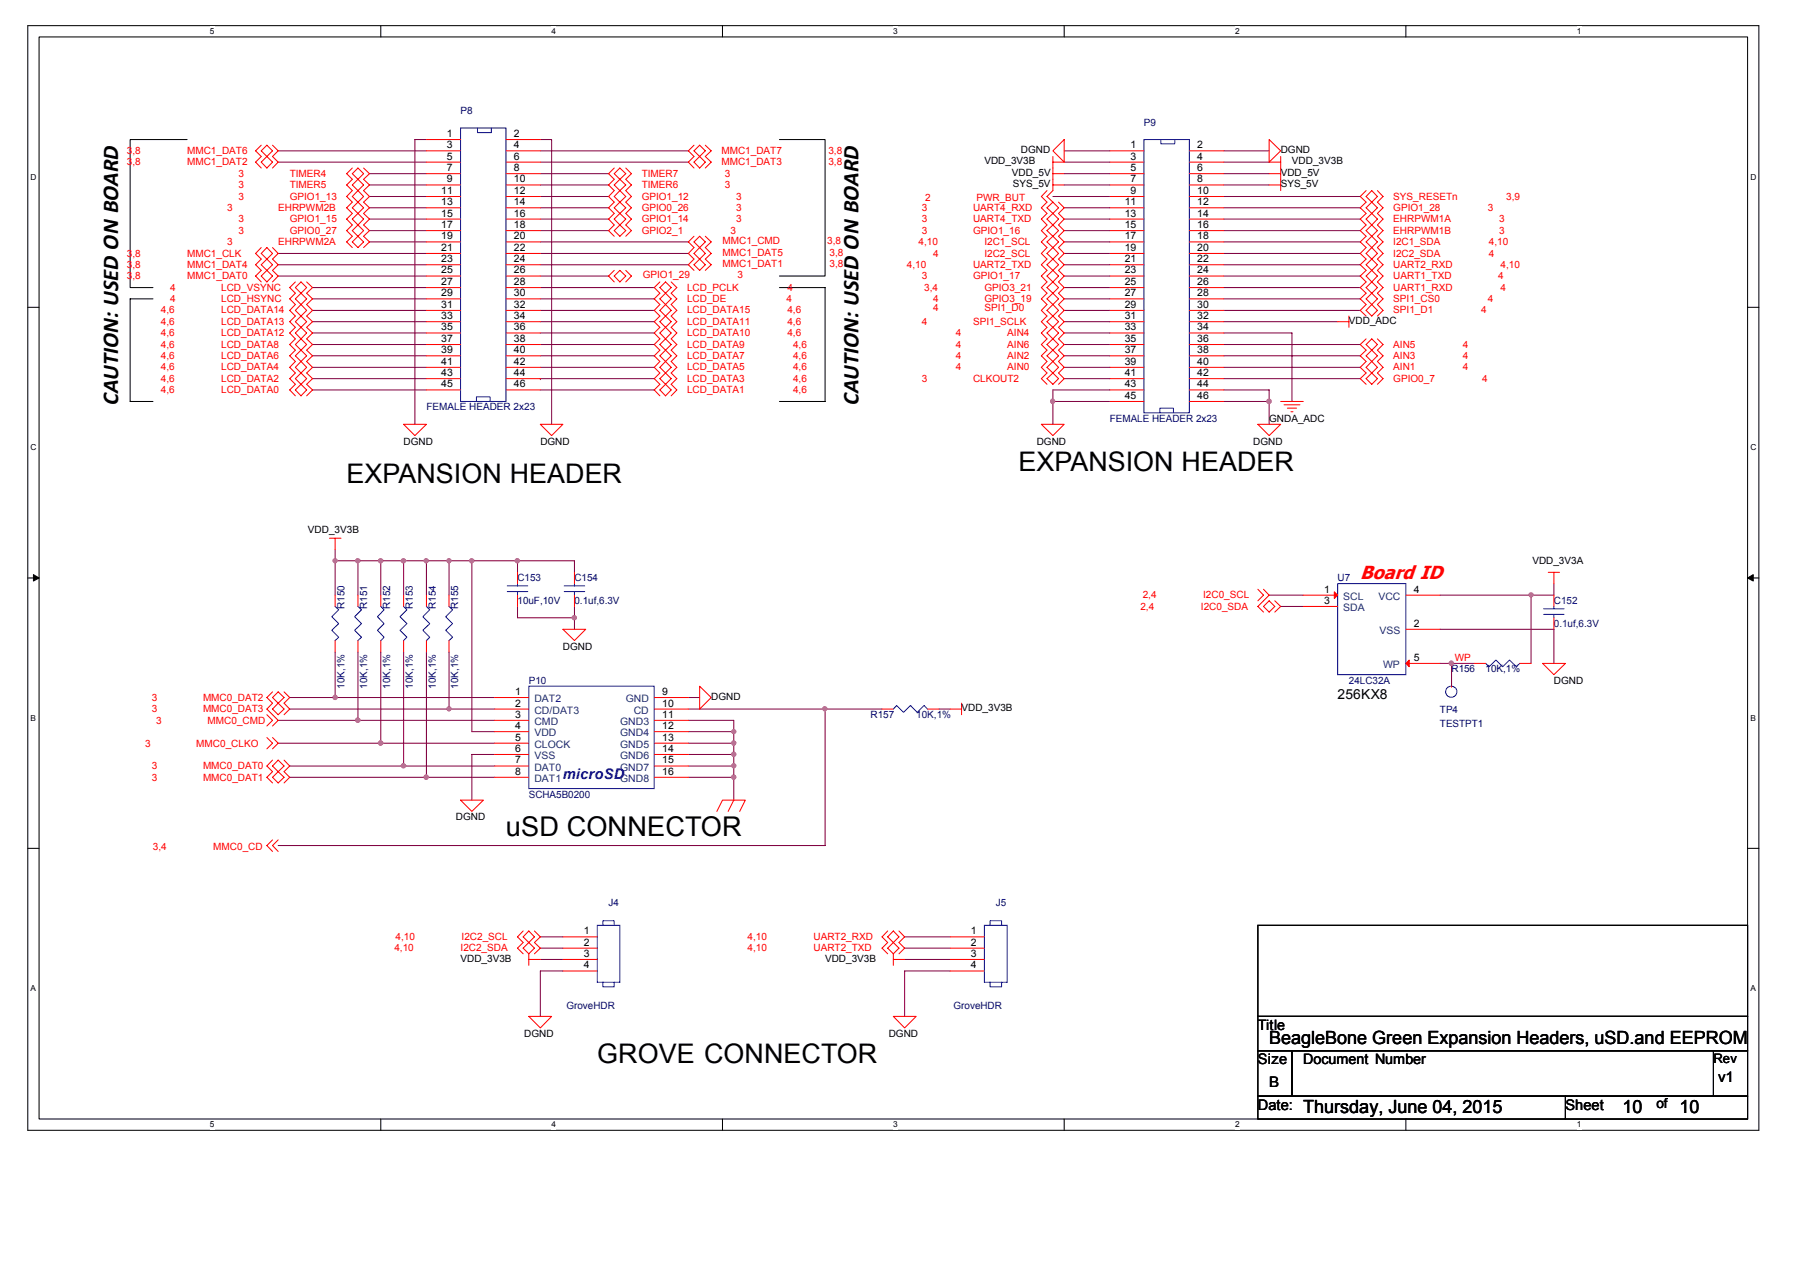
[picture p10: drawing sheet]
<svg xmlns="http://www.w3.org/2000/svg" width="297mm" height="210mm" viewBox="0 0 297 210" stroke-linecap="round" stroke-linejoin="round" font-family="sans-serif">
<path d="M4.6 4.2h285.7v182.3h-285.7zM6.4 6.1h282v178.6h-282z" fill="none" stroke="#000" stroke-width=".17"/>
<g fill="#fff">
<path d="M34.6 4.4h.8v1.5h-.8z"/>
<path d="M34.6 184.8h.8v1.6h-.8z"/>
</g>
<path d="M62.8 4.2v1.9M62.8 184.7v1.8" fill="none" stroke="#000" stroke-width=".17"/>
<g fill="#fff">
<path d="M91 4.4h.8v1.5h-.8z"/>
<path d="M91 184.8h.8v1.6h-.8z"/>
</g>
<path d="M119.2 4.2v1.9M119.2 184.7v1.8" fill="none" stroke="#000" stroke-width=".17"/>
<g fill="#fff">
<path d="M147.4 4.4h.8v1.5h-.8z"/>
<path d="M147.4 184.8h.8v1.6h-.8z"/>
</g>
<path d="M175.6 4.2v1.9M175.6 184.7v1.8" fill="none" stroke="#000" stroke-width=".17"/>
<g fill="#fff">
<path d="M203.8 4.4h.8v1.5h-.8z"/>
<path d="M203.8 184.8h.8v1.6h-.8z"/>
</g>
<path d="M232 4.2v1.9M232 184.7v1.8" fill="none" stroke="#000" stroke-width=".17"/>
<g fill="#fff">
<path d="M260.2 4.4h.8v1.5h-.8z"/>
<path d="M260.2 184.8h.8v1.6h-.8z"/>
<path d="M5.1 28.4h.9v1.5h-.9z"/>
<path d="M288.9 28.4h.9v1.5h-.9z"/>
<path d="M5.1 73h.9v1.5h-.9z"/>
<path d="M288.9 73h.9v1.5h-.9z"/>
</g>
<path d="M4.6 50.7h1.8M288.4 50.7h1.9" fill="none" stroke="#000" stroke-width=".17"/>
<g fill="#fff">
<path d="M5.1 117.7h.8v1.5h-.8z"/>
<path d="M288.9 117.7h.8v1.5h-.8z"/>
</g>
<path d="M4.6 95.4h1.8M288.4 95.4h1.9" fill="none" stroke="#000" stroke-width=".17"/>
<path d="M5.5 94.8l.9 .6-.9 .5zM288.4 95.4l.9-.6v1.1z" fill="#000" stroke="#000" stroke-width=".17"/>
<g fill="#fff">
<path d="M5.1 162.3h.8v1.5h-.8z"/>
<path d="M288.9 162.3h.8v1.5h-.8z"/>
</g>
<g fill="none" stroke="#000" stroke-width=".17">
<path d="M30.9 23h-9.4v24.5h3.7M128.6 23h7.6v22.6h-7.6M25.2 49.3h-3.7v17h3.7M128.6 47.5h7.6v18.8h-7.6M4.6 140h1.8M288.4 140h1.9M207.6 152.7h80.8v15h-80.8zM207.6 167.7h80.8v5.7h-80.8zM207.6 173.4h5.6v7.5h-5.6zM213.2 173.4h69.6v7.5h-69.6zM282.8 173.4h5.6v7.5h-5.6zM207.6 180.9h50.7v3.8h-50.7z"/>
<path d="M258.3 180.9h30.1v3.8h-30.1z"/>
</g>
<g fill="none" stroke="#800040" stroke-width=".17">
<path d="M45.9 24.9h24.5M45.9 26.8h24.5M61 28.7h9.4M61 30.5h9.4M61 32.4h9.4M61 34.3h9.4M61 38.1h9.4M61 39.9h9.4M61 36.2h9.4M70.4 23h-1.9v47M89.2 23h1.8v47M89.2 24.9h24.4"/>
<path d="M89.2 26.8h24.4M89.2 28.7h11.2M89.2 30.5h11.2M89.2 32.4h11.2M89.2 34.3h11.2M89.2 38.1h11.2M89.2 39.9h24.4M89.2 36.2h11.2M173.8 32.4h9.3M175.6 24.9h7.5M175.6 26.8h7.5M175.6 28.7h7.5"/>
<path d="M175.6 30.5h7.5M175.6 34.3h7.5M175.6 38.1h7.5M175.6 39.9h7.5M175.6 36.2h7.5M201.9 24.9h7.5M201.9 26.8h7.5M201.9 28.7h7.5M201.9 30.5h7.5M201.9 32.4h22.6M201.9 34.3h22.6M201.9 38.1h22.6"/>
<path d="M201.9 39.9h22.6M201.9 36.2h22.6M45.9 41.8h24.5M45.9 43.7h24.5M45.9 45.6h24.5M51.6 47.5h18.8M51.6 49.3h18.8M51.6 51.2h18.8M51.6 53.1h18.8M51.6 54.9h18.8M51.6 56.9h18.8M51.6 58.7h18.8"/>
<path d="M89.2 41.8h24.4M89.2 43.7h24.4M89.2 45.6h11.2M89.2 47.5h18.8M89.2 49.3h18.8M89.2 51.2h18.8M89.2 53.1h18.8M89.2 54.9h18.8M89.2 56.9h18.8M89.2 58.7h18.8M175.6 41.8h7.5M175.6 43.7h7.5"/>
<path d="M175.6 45.6h7.5M175.6 47.5h7.5M175.6 49.3h7.5M175.6 51.2h7.5M175.6 53.1h7.5M175.6 54.9h7.5M175.6 56.9h7.5M175.6 58.7h7.5M201.9 41.8h22.6M201.9 43.7h22.6M201.9 45.6h22.6M201.9 47.5h22.6"/>
<path d="M201.9 49.3h22.6M201.9 51.2h22.6M201.9 53.1h18.8M201.9 54.9h11.3v11.4M201.9 56.9h22.6M201.9 58.7h22.6M51.6 60.6h18.8M51.6 62.5h18.8M51.6 64.3h18.8M89.2 62.5h.1M89.2 60.6h18.8M89.2 62.5h18.8"/>
<path d="M89.2 64.3h18.8M173.8 66.3h9.3M175.6 60.6h7.5M175.6 62.5h7.5M183.1 64.3h-9.3v5.7M201.9 66.3h7.5v3.7M201.9 60.6h22.6M201.9 62.5h22.6M201.9 64.3h7.5v2M55.3 92.5h39.5v1.9M55.3 90.7v7.5M59.1 92.5v5.7"/>
<path d="M62.8 92.5v5.7M66.6 92.5v5.7M70.4 92.5v5.7M74.1 92.5v5.7M77.9 92.5v28.2h3.7M85.4 92.5v1.9M209.4 98.2h5.7M237.6 98.2h15.1v11.3M256.4 96.3v1.9h-3.7M45.9 118.9h35.7M47.8 115.1h33.8M47.8 117h33.8"/>
<path d="M55.3 107.6v7.5M59.1 107.6v11.3M62.8 107.6v15M66.6 107.6v18.8M70.4 107.6v20.7M74.1 107.6v9.4M85.4 100.1v1.8h9.4M94.8 100.1v3.7M113.6 115.1h1.9M113.6 117h32M113.6 118.9h7.5v13.1M136.2 117v22.5h-90.3"/>
<path d="M155 117h1.8M211.3 100.1h3.8M237.6 103.8h18.8v5.7M237.6 109.5h5.7M239.5 109.5v3.7M45.9 122.6h35.7M47.8 126.4h33.8M47.8 128.3h33.8M81.6 124.5h-3.7v7.5M113.6 122.6h7.5M113.6 124.5h7.5M113.6 120.7h7.5"/>
<path d="M113.6 126.4h7.5M113.6 128.3h7.5M89.2 158.3h3.7M89.2 156.5h3.7M89.2 154.6h3.7M149.3 158.3h7.5M149.3 156.5h7.5M149.3 154.6h7.5M92.9 160.2h-3.7v7.5M156.8 160.2h-7.5v7.5"/>
</g>
<g fill="#f0f" stroke="#f0f" stroke-width=".17">
<circle cx="173.7" cy="66.2" r=".35"/>
<circle cx="209.4" cy="66.2" r=".37"/>
<circle cx="252.7" cy="98.2" r=".34"/>
<circle cx="239.5" cy="109.4" r=".35"/>
<circle cx="121.1" cy="124.5" r=".35"/>
<circle cx="121.1" cy="122.6" r=".35"/>
<circle cx="59" cy="118.8" r=".37"/>
<circle cx="77.8" cy="92.5" r=".36"/>
<circle cx="55.3" cy="115.1" r=".35"/>
<circle cx="62.8" cy="92.5" r=".36"/>
<circle cx="62.8" cy="122.6" r=".37"/>
<circle cx="66.6" cy="126.4" r=".36"/>
<circle cx="74.1" cy="117" r=".34"/>
<circle cx="59" cy="92.5" r=".36"/>
<circle cx="74.1" cy="92.5" r=".34"/>
<circle cx="70.3" cy="128.2" r=".35"/>
<circle cx="55.3" cy="92.5" r=".34"/>
<circle cx="70.3" cy="92.5" r=".34"/>
<circle cx="66.6" cy="92.5" r=".36"/>
<circle cx="94.8" cy="101.9" r=".36"/>
<circle cx="85.4" cy="92.5" r=".36"/>
<circle cx="136.1" cy="117" r=".34"/>
<circle cx="121.1" cy="120.7" r=".34"/>
<circle cx="121.1" cy="128.2" r=".35"/>
<circle cx="121.1" cy="126.4" r=".34"/>
</g>
<g fill="none" stroke="#f00" stroke-width=".17">
<path d="M43.1 24l-.9 .9 .9 .9-.9 1 .9 .9M43.1 24.9l.9-.9 1 .9-1 .9zM44 25.8l1 1-1 .9-.9-.9zM45 24l.9 .9-.9 .9 .9 1-.9 .9M58.1 27.7l-.9 1 .9 .9-.9 .9 .9 1-.9 .9 .9 1-.9 .9 .9 .9-.9 1 .9 .9-.9 1 .9 .9-.9 .9 .9 1M58.1 28.7l1-1 .9 1-.9 .9zM59.1 33.4l-1 .9 1 .9M59.1 33.4l.9 .9-.9 .9M59.1 37.1l-1 1 1 .9M59.1 37.1l.9 1-.9 .9M59.1 31.5l-1 .9 1 1M59.1 31.5l.9 .9-.9 1"/>
<path d="M59.1 35.2l-1 1 1 .9M59.1 35.2l.9 1-.9 .9M59.1 29.6l-1 .9 1 1M59.1 29.6l.9 .9-.9 1M59.1 39l.9 .9-.9 1-1-1zM60 27.7l1 1-1 .9 1 .9-1 1 1 .9-1 1 1 .9-1 .9 1 1-1 .9 1 1-1 .9 1 .9-1 1M70.4 28.7h5.6M70.4 30.5h5.6M70.4 26.8h5.6M70.4 23h5.6M70.4 24.9h5.6M70.4 32.4h5.6"/>
<path d="M70.4 34.3h5.6M70.4 36.2h5.6M70.4 38.1h5.6M70.4 39.9h5.6M83.5 28.7h5.7M83.5 30.5h5.7M83.5 26.8h5.7M83.5 23h5.7M83.5 24.9h5.7M83.5 32.4h5.7M83.5 34.3h5.7M83.5 36.2h5.7"/>
<path d="M83.5 38.1h5.7M83.5 39.9h5.7M101.4 27.7l-1 1 1 .9-1 .9 1 1-1 .9 1 1-1 .9 1 .9-1 1 1 .9-1 1 1 .9M102.3 33.4l-.9 .9 .9 .9M102.3 33.4l1 .9-1 .9M102.3 31.5l-.9 .9 .9 1M102.3 31.5l1 .9-1 1M102.3 35.2l-.9 1 .9 .9M102.3 35.2l1 1-1 .9M102.3 27.7l1 1-1 .9-.9-.9zM102.3 29.6l-.9 .9 .9 1M102.3 29.6l1 .9-1 1"/>
<path d="M102.3 37.1l1 1-1 .9-.9-.9zM103.3 27.7l.9 1-.9 .9 .9 .9-.9 1 .9 .9-.9 1 .9 .9-.9 .9 .9 1-.9 .9 .9 1-.9 .9M114.5 39l-.9 .9 .9 1-.9 .9 .9 1-.9 .9 .9 .9M114.5 24l-.9 .9 .9 .9-.9 1 .9 .9M115.5 39l.9 .9-.9 1-1-1zM115.5 24l.9 .9-.9 .9-1-.9zM115.5 25.8l.9 1-.9 .9-1-.9zM116.4 39l1 .9-1 1 1 .9-1 1 1 .9-1 .9M116.4 24l1 .9-1 .9 1 1-1 .9M172.8 31.5l-1 .9 1 1-1 .9 1 .9-1 1 1 .9-1 1 1 .9-1 .9 1 1-1 .9 1 1-1 .9 1 .9-1 1 1 .9-1 1 1 .9-1 .9 1 .9-1 1 1 1-1 .9 1 .9-1 .9 1 1-1 1 1 .9-1 .9 1 .9-1 1 1 1-1 .9 1 .9M173.8 24.9l1.8-1.9v3.8zM173.8 39l-1 .9 1 1"/>
<path d="M173.8 39l.9 .9-.9 1M173.8 33.4l-1 .9 1 .9M173.8 33.4l.9 .9-.9 .9M173.8 25.8v5.7l-1 .9 1 1M173.8 35.2l-1 1 1 .9M173.8 35.2l.9 1-.9 .9M173.8 37.1l-1 1 1 .9M173.8 37.1l.9 1-.9 .9M173.8 28.7h1.8M173.8 30.5h1.8M173.8 26.8h1.8M174.7 33.4l.9 .9-.9 .9 .9 1-.9 .9 .9 1-.9 .9 .9 .9-.9 1 .9 .9-.9 1 .9 .9-.9 .9 .9 1-.9 .9 .9 1-.9 .9 .9 .9-.9 .9 .9 1-.9 1 .9 .9-.9 .9 .9 .9-.9 1 .9 1-.9 .9 .9 .9-.9 .9 .9 1-.9 1 .9 .9-.9 .9"/>
<path d="M183.1 28.7h5.7M183.1 30.5h5.7M183.1 26.8h5.7M183.1 24.9h5.7M183.1 32.4h5.7M183.1 34.3h5.7M183.1 36.2h5.7M183.1 38.1h5.7M183.1 39.9h5.7M196.3 28.7h5.6M196.3 30.5h5.6M196.3 26.8h5.6"/>
<path d="M196.3 24.9h5.6M196.3 32.4h5.6M196.3 34.3h5.6M196.3 36.2h5.6M196.3 38.1h5.6M196.3 39.9h5.6M209.4 23l1.9 1.9-1.9 1.9zM209.4 28.7h1.9M209.4 30.5h1.9M209.4 26.8h1.9M211.3 25.8v5.7M225.4 31.5l-.9 .9 .9 1-.9 .9 .9 .9-.9 1 .9 .9-.9 1 .9 .9-.9 .9 .9 1-.9 .9 .9 1-.9 .9 .9 .9-.9 1 .9 .9-.9 1 .9 .9-.9 .9 .9 .9-.9 1 .9 1"/>
<path d="M226.4 39l-1 .9 1 1M226.4 39l.9 .9-.9 1M226.4 35.2l-1 1 1 .9M226.4 35.2l.9 1-.9 .9M226.4 31.5l.9 .9-.9 1-1-1zM226.4 33.4l-1 .9 1 .9M226.4 33.4l.9 .9-.9 .9M226.4 37.1l-1 1 1 .9M226.4 37.1l.9 1-.9 .9M227.3 31.5l.9 .9-.9 1 .9 .9-.9 .9 .9 1-.9 .9 .9 1-.9 .9 .9 .9-.9 1 .9 .9-.9 1 .9 .9-.9 .9 .9 1-.9 .9 .9 1-.9 .9 .9 .9-.9 .9 .9 1-.9 1M43.1 40.9l-.9 .9 .9 1-.9 .9 .9 .9-.9 1 .9 .9M44 40.9l1 .9-1 1-.9-1z"/>
<path d="M44 42.8l-.9 .9 .9 .9M44 42.8l1 .9-1 .9M44 44.6l1 1-1 .9-.9-.9zM45 40.9l.9 .9-.9 1 .9 .9-.9 .9 .9 1-.9 .9M48.7 46.5l-.9 1 .9 .9-.9 .9 .9 .9-.9 1 .9 1-.9 .9 .9 .9-.9 .9 .9 1-.9 1 .9 .9-.9 .9 .9 .9-.9 1 .9 1-.9 .9 .9 .9-.9 .9 .9 1M48.7 47.5l1-1 .9 1-.9 .9zM49.7 54l-1 .9 1 1M49.7 54l.9 .9-.9 1M49.7 55.9l-1 1 1 .9M49.7 55.9l.9 1-.9 .9M49.7 57.8l-1 .9 1 .9M49.7 57.8l.9 .9-.9 .9"/>
<path d="M49.7 59.6l-1 1 1 1M49.7 59.6l.9 1-.9 1M49.7 50.2l-1 1 1 1M49.7 50.2l.9 1-.9 1M49.7 48.4l-1 .9 1 .9M49.7 48.4l.9 .9-.9 .9M49.7 52.2l-1 .9 1 .9M49.7 52.2l.9 .9-.9 .9M50.6 46.5l1 1-1 .9 1 .9-1 .9 1 1-1 1 1 .9-1 .9 1 .9-1 1 1 1-1 .9 1 .9-1 .9 1 1-1 1 1 .9-1 .9 1 .9-1 1M70.4 53.1h5.6M70.4 41.8h5.6M70.4 43.7h5.6"/>
<path d="M70.4 45.6h5.6M70.4 47.5h5.6M70.4 49.3h5.6M70.4 51.2h5.6M70.4 54.9h5.6M70.4 56.9h5.6M70.4 58.7h5.6M83.5 53.1h5.7M83.5 41.8h5.7M83.5 43.7h5.7M83.5 45.6h5.7M83.5 47.5h5.7"/>
<path d="M83.5 49.3h5.7M83.5 51.2h5.7M83.5 54.9h5.7M83.5 56.9h5.7M83.5 58.7h5.7M101.4 44.6l-1 1 1 .9M102.3 44.6l1 1-1 .9-.9-.9zM103.3 44.6l.9 1-.9 .9M108.9 46.5l-.9 1 .9 .9-.9 .9 .9 .9-.9 1 .9 1-.9 .9 .9 .9-.9 .9 .9 1-.9 1 .9 .9-.9 .9 .9 .9-.9 1 .9 1-.9 .9 .9 .9-.9 .9 .9 1M108.9 47.5l.9-1 1 1-1 .9zM109.8 59.6l-.9 1 .9 1M109.8 59.6l1 1-1 1"/>
<path d="M109.8 57.8l-.9 .9 .9 .9M109.8 57.8l1 .9-1 .9M109.8 55.9l-.9 1 .9 .9M109.8 55.9l1 1-1 .9M109.8 50.2l-.9 1 .9 1M109.8 50.2l1 1-1 1M109.8 48.4l-.9 .9 .9 .9M109.8 48.4l1 .9-1 .9M109.8 52.2l-.9 .9 .9 .9M109.8 52.2l1 .9-1 .9M109.8 54l-.9 .9 .9 1M109.8 54l1 .9-1 1"/>
<path d="M110.8 46.5l.9 1-.9 .9 .9 .9-.9 .9 .9 1-.9 1 .9 .9-.9 .9 .9 .9-.9 1 .9 1-.9 .9 .9 .9-.9 .9 .9 1-.9 1 .9 .9-.9 .9 .9 .9-.9 1M115.5 40.9l-1 .9 1 1M115.5 40.9l.9 .9-.9 1M115.5 42.8l.9 .9-.9 .9-1-.9zM173.8 50.2l-1 1 1 1M173.8 50.2l.9 1-.9 1M173.8 46.5l-1 1 1 .9M173.8 46.5l.9 1-.9 .9M173.8 48.4l-1 .9 1 .9M173.8 48.4l.9 .9-.9 .9M173.8 40.9l-1 .9 1 1M173.8 40.9l.9 .9-.9 1"/>
<path d="M173.8 42.8l-1 .9 1 .9M173.8 42.8l.9 .9-.9 .9M173.8 54l-1 .9 1 1M173.8 54l.9 .9-.9 1M173.8 55.9l-1 1 1 .9M173.8 55.9l.9 1-.9 .9M173.8 57.8l-1 .9 1 .9M173.8 57.8l.9 .9-.9 .9M173.8 59.6l-1 1 1 1M173.8 59.6l.9 1-.9 1M173.8 52.2l-1 .9 1 .9M173.8 52.2l.9 .9-.9 .9"/>
<path d="M173.8 44.6l-1 1 1 .9M173.8 44.6l.9 1-.9 .9M183.1 53.1h5.7M183.1 41.8h5.7M183.1 43.7h5.7M183.1 45.6h5.7M183.1 47.5h5.7M183.1 49.3h5.7M183.1 51.2h5.7M183.1 54.9h5.7M183.1 56.9h5.7M183.1 58.7h5.7"/>
<path d="M196.3 53.1h5.6M196.3 41.8h5.6M196.3 43.7h5.6M196.3 45.6h5.6M196.3 47.5h5.6M196.3 49.3h5.6M196.3 51.2h5.6M196.3 54.9h5.6M196.3 56.9h5.6M196.3 58.7h5.6M220.7 53.1h1.9M222.6 52.2v1.8"/>
<path d="M225.4 55.9l-.9 1 .9 .9-.9 .9 .9 .9-.9 1 .9 1-.9 .9 .9 .9M225.4 56.9l1-1 .9 1-.9 .9zM226.4 50.2l.9 1-.9 1-1-1zM226.4 48.4l-1 .9 1 .9M226.4 48.4l.9 .9-.9 .9M226.4 40.9l-1 .9 1 1M226.4 40.9l.9 .9-.9 1M226.4 44.6l-1 1 1 .9M226.4 44.6l.9 1-.9 .9M226.4 42.8l-1 .9 1 .9M226.4 42.8l.9 .9-.9 .9M226.4 46.5l-1 1 1 .9"/>
<path d="M226.4 46.5l.9 1-.9 .9M226.4 57.8l-1 .9 1 .9M226.4 57.8l.9 .9-.9 .9M226.4 59.6l-1 1 1 1M226.4 59.6l.9 1-.9 1M227.3 55.9l.9 1-.9 .9 .9 .9-.9 .9 .9 1-.9 1 .9 .9-.9 .9M48.7 64.3l1-.9 .9 .9-.9 1zM49.7 61.6l-1 .9 1 .9M49.7 61.6l.9 .9-.9 .9M66.6 70h3.8l-1.9 1.9zM70.4 60.6h5.6M70.4 62.5h5.6"/>
<path d="M70.4 64.3h5.6M83.5 60.6h5.7M83.5 62.5h5.7M83.5 64.3h5.7M89.2 70h3.7l-1.9 1.9zM108.9 64.3l.9-.9 1 .9-1 1zM109.8 61.6l-.9 .9 .9 .9M109.8 61.6l1 .9-1 .9M171.8 70h3.8l-1.8 1.9zM172.8 62.5l1-.9 .9 .9-.9 .9zM183.1 66.3h5.7M183.1 60.6h5.7"/>
<path d="M183.1 62.5h5.7M183.1 64.3h5.7M196.3 66.3h5.6M196.3 60.6h5.6M196.3 62.5h5.6M196.3 64.3h5.6M207.6 70h3.7l-1.9 1.9zM211.3 66.3h3.8M211.9 66.8h2.6M212.4 67.4h1.6M213 67.9h.4M225.4 62.5l1-.9 .9 .9-.9 .9z"/>
<path d="M54.4 88.8h1.9M55.3 88.8v1.9M55.3 98.2v1.9M59.1 98.2v1.9M62.8 98.2v1.9M66.6 98.2v1.9M70.4 98.2v1.9M74.1 98.2v1.9M85.4 94.4v1.9M85.4 98.2v1.9M94.8 94.4v1.9M94.8 98.2v1.9"/>
<path d="M207.6 97.2l.9 1-.9 .9M208.5 97.2l.9 1-1.8 1.9 .9 .9M210.4 99.1l.9 1-.9 .9M215.1 98.2h5.6M232 98.2h5.6M255.5 94.4h1.9M256.4 94.4v1.9M256.4 98.2v1.9M44 117.9l1 1-1 .9M45 114.2l-1 .9 1 .9-1 1 1.9 1.9-.9 .9M45 115.1l.9-.9 1 .9-1 .9zM45.9 116l1 1-1 .9-.9-.9z"/>
<path d="M46.9 114.2l.9 .9-.9 .9 .9 1-.9 .9M55.3 105.7v1.9M59.1 105.7v1.9M62.8 105.7v1.9M66.6 105.7v1.9M70.4 105.7v1.9M74.1 105.7v1.9M81.6 117h5.7M81.6 115.1h5.7M81.6 118.9h5.7M92.9 103.8h3.8l-1.9 1.9zM108 117h5.6"/>
<path d="M108 115.1h5.6M108 118.9h5.6M115.5 113.2l1.9 1.9-1.9 1.9zM145.6 117h1.8M153 117h2M156.8 117h1.9M158.7 116v1.9M208.5 100.1l.9-1 1 1-1 .9zM215.1 100.1h5.6M232 103.8h5.6M232 109.5h5.6M239.5 113.2h.1"/>
<path d="M243.3 109.5h1.9M250.8 109.5h1.9M254.6 109.5h3.7l-1.9 1.8zM256.4 101.9v1.9M44 121.7l1 .9-1 1M45 121.7l.9 .9-.9 1M45 125.4l-1 1 1 .9-1 1 1 .9M45 128.3l.9-1 1 1-1 .9zM45 138.6l-1 .9 1 1M45.9 125.4l1 1-1 .9-.9-.9zM45.9 138.6l-.9 .9 .9 1M46.9 125.4l.9 1-.9 .9 .9 1-.9 .9"/>
<path d="M76 132h3.8l-1.9 1.9zM81.6 120.7h5.7M81.6 122.6h5.7M81.6 124.5h5.7M81.6 126.4h5.7M81.6 128.3h5.7M108 120.7h5.6M108 122.6h5.6M108 124.5h5.6M108 126.4h5.6M108 128.3h5.6M118.3 133.9l.9-1.9h3.8l-.9 1.9"/>
<path d="M121.1 132l-.9 1.9M86.3 153.6l-.9 1 .9 .9-.9 1 .9 .9M87.3 155.5l-1 1 1 .9M87.3 155.5l.9 1-.9 .9M87.3 153.6l.9 1-.9 .9-1-.9zM87.3 158.3h1.9M87.3 157.4v1.9M88.2 153.6l1 1-1 .9 1 1-1 .9M92.9 158.3h5.7M92.9 154.6h5.7M92.9 156.5h5.7M146.5 153.6l-.9 1 .9 .9-.9 1 .9 .9"/>
<path d="M147.4 155.5l-.9 1 .9 .9M147.4 155.5l1 1-1 .9M147.4 153.6l1 1-1 .9-.9-.9zM147.4 158.3h1.9M147.4 157.4v1.9M148.4 153.6l.9 1-.9 .9 .9 1-.9 .9M156.8 158.3h5.6M156.8 154.6h5.6M156.8 156.5h5.6M87.3 167.7h3.7l-1.8 1.9zM92.9 160.2h5.7M147.4 167.7h3.8l-1.9 1.9z"/>
<path d="M156.8 160.2h5.6"/>
</g>
<g fill="none" stroke="#00f" stroke-width=".17">
<path d="M76 21.1h7.5v45.2h-7.5zM78.8 21.1v.8h2.3v-.8M188.8 23h7.5v45.1h-7.5zM191.6 23v.7h2.3v-.7M78.6 66.3v-.8h2.3v.8M191.4 68.1v-.7h2.2v.7M83.7 97.6h3.4M83.7 96.7h3.4M85.4 96.3v.4M85.4 97.6v.6M93.1 97.6h3.4M93.1 96.7h3.4"/>
<path d="M94.8 96.3v.4M94.8 97.6v.6M220.7 96.3h11.3v15h-11.3zM55.3 100.1l.6 .5-1.1 1.2 1.1 1.1-1.1 1.1 1.1 1.2-.6 .5M59.1 100.1l.6 .5-1.2 1.2 1.2 1.1-1.2 1.1 1.2 1.2-.6 .5M62.8 100.1l.6 .5-1.1 1.2 1.1 1.1-1.1 1.1 1.1 1.2-.6 .5M66.6 100.1l.6 .5-1.2 1.2 1.2 1.1-1.2 1.1 1.2 1.2-.6 .5M70.4 100.1l.5 .5-1.1 1.2 1.1 1.1-1.1 1.1 1.1 1.2-.5 .5M74.1 100.1l.6 .5-1.2 1.2 1.2 1.1-1.2 1.1 1.2 1.2-.6 .5M87.3 113.2h20.7v16.9h-20.7zM147.4 117l.6-.6 1.1 1.2 1.2-1.2 1.1 1.2 1.1-1.2 .5 .6M245.2 109.5l.5 .5 1.2-1.1 1.1 1.1 1.1-1.1 1.1 1.1 .6-.5"/>
<path d="M254.7 101.4h3.4M254.7 100.5h3.4M256.4 100.1v.4M256.4 101.4v.5M98.6 152.7h3.7v9.4h-3.7zM99.5 152.7v-.8h1.9v.8M162.4 152.7h3.8v9.4h-3.8zM163.4 152.7v-.8h1.9v.8M99.5 162.1v.8h1.9v-.8M163.4 162.1v.8h1.9v-.8"/>
<circle cx="239.5" cy="114.2" r=".93"/>
</g>
<g fill="#f00" stroke="#f00" stroke-width=".17">
<path d="M220.2 97.7l.5 .5-.5 .6z"/>
<path d="M232 109.5l.6-.6v1.1z"/>
</g>
<text font-size="4.5" x="83.5" y="138">uSD CONNECTOR</text>
<g font-size="4.4">
<text x="168.1" y="77.7">EXPANSION HEADER</text>
<text x="57.2" y="79.6">EXPANSION HEADER</text>
<text x="98.6" y="175.5">GROVE CONNECTOR</text>
</g>
<g font-size="3.7">
<text x="19.5" y="66.8" transform="rotate(-90 19.5 66.8)">CAUTION: USED ON BOARD</text>
<text x="141.7" y="66.8" transform="rotate(-90 141.7 66.8)">CAUTION: USED ON BOARD</text>
</g>
<text font-size="3.1" fill="#f00" x="224.5" y="95.5">Board ID</text>
<g font-size="3">
<text x="209.4" y="172.3">BeagleBone Green Expansion Headers, uSD.and EEPROM</text>
<text x="215.1" y="183.6">Thursday, June 04, 2015</text>
<text x="267.7" y="183.6">10</text>
<text x="277.1" y="183.6">10</text>
</g>
<text font-size="2.4" fill="#00f" x="92.9" y="128.6">microSD</text>
<g font-size="2.4">
<text x="207.6" y="169.9">Title</text>
<text x="207.6" y="175.6">Size</text>
<text x="209.4" y="179.3">B</text>
<text x="215.1" y="175.6">Document Number</text>
<text x="283.5" y="178.6">v1</text>
<text x="207.6" y="183.1">Date:</text>
<text x="258.3" y="183.1">Sheet</text>
</g>
<text font-size="2.3" x="220.7" y="115.3">256KX8</text>
<g font-size="2.2">
<text x="282.8" y="175.4">Rev</text>
<text x="273.4" y="182.9">of</text>
</g>
<g font-size="1.7">
<text x="73.8" y="22.6">1</text>
<text x="84.8" y="22.6">2</text>
<text x="73.8" y="24.5">3</text>
<text x="73.8" y="26.3">5</text>
<text x="73.8" y="28.2">7</text>
<text x="84.8" y="24.5">4</text>
<text x="84.8" y="26.3">6</text>
<text x="84.8" y="28.2">8</text>
<text x="162.4" y="27.1">VDD_3V3B</text>
<text x="167" y="29">VDD_5V</text>
<text x="168.5" y="25.2">DGND</text>
<text x="186.5" y="24.5">1</text>
<text x="186.5" y="26.3">3</text>
<text x="186.5" y="28.2">5</text>
<text x="197.6" y="24.5">2</text>
<text x="197.6" y="26.3">4</text>
<text x="197.6" y="28.2">6</text>
<text x="211.3" y="29">VDD_5V</text>
<text x="211.3" y="25.2">DGND</text>
<text x="213.2" y="27.1">VDD_3V3B</text>
<text x="72.8" y="32">11</text>
<text x="72.8" y="33.9">13</text>
<text x="72.8" y="35.7">15</text>
<text x="73.8" y="30.1">9</text>
<text x="84.8" y="30.1">10</text>
<text x="84.8" y="32">12</text>
<text x="84.8" y="33.9">14</text>
<text x="84.8" y="35.7">16</text>
<text x="167.1" y="30.9">SYS_5V</text>
<text x="185.6" y="33.9">11</text>
<text x="185.6" y="35.7">13</text>
<text x="186.5" y="30.1">7</text>
<text x="186.5" y="32">9</text>
<text x="197.6" y="30.1">8</text>
<text x="197.6" y="32">10</text>
<text x="197.6" y="33.9">12</text>
<text x="197.6" y="35.7">14</text>
<text x="211.3" y="30.9">SYS_5V</text>
<text x="72.8" y="37.6">17</text>
<text x="72.8" y="39.5">19</text>
<text x="72.8" y="41.4">21</text>
<text x="84.8" y="37.6">18</text>
<text x="84.8" y="39.5">20</text>
<text x="84.8" y="41.4">22</text>
<text x="185.6" y="37.6">15</text>
<text x="185.6" y="39.5">17</text>
<text x="185.6" y="41.4">19</text>
<text x="197.6" y="37.6">16</text>
<text x="197.6" y="39.5">18</text>
<text x="197.6" y="41.4">20</text>
<text x="72.8" y="43.3">23</text>
<text x="72.8" y="45.1">25</text>
<text x="72.8" y="47">27</text>
<text x="84.8" y="43.3">24</text>
<text x="84.8" y="45.1">26</text>
<text x="84.8" y="47">28</text>
<text x="185.6" y="43.3">21</text>
<text x="185.6" y="45.1">23</text>
<text x="185.6" y="47">25</text>
<text x="197.6" y="43.3">22</text>
<text x="197.6" y="45.1">24</text>
<text x="197.6" y="47">26</text>
<text x="72.8" y="48.9">29</text>
<text x="72.8" y="50.8">31</text>
<text x="72.8" y="52.7">33</text>
<text x="84.8" y="48.9">30</text>
<text x="84.8" y="50.8">32</text>
<text x="84.8" y="52.7">34</text>
<text x="185.6" y="48.9">27</text>
<text x="185.6" y="50.8">29</text>
<text x="185.6" y="52.7">31</text>
<text x="197.6" y="48.9">28</text>
<text x="197.6" y="50.8">30</text>
<text x="197.6" y="52.7">32</text>
<text x="222.6" y="53.4">VDD_ADC</text>
<text x="72.8" y="54.5">35</text>
<text x="72.8" y="56.4">37</text>
<text x="72.8" y="58.3">39</text>
<text x="84.8" y="54.5">36</text>
<text x="84.8" y="56.4">38</text>
<text x="84.8" y="58.3">40</text>
<text x="185.6" y="54.5">33</text>
<text x="185.6" y="56.4">35</text>
<text x="185.6" y="58.3">37</text>
<text x="197.6" y="54.5">34</text>
<text x="197.6" y="56.4">36</text>
<text x="197.6" y="58.3">38</text>
<text x="72.8" y="60.2">41</text>
<text x="72.8" y="62.1">43</text>
<text x="72.8" y="63.9">45</text>
<text x="84.8" y="60.2">42</text>
<text x="84.8" y="62.1">44</text>
<text x="84.8" y="63.9">46</text>
<text x="185.6" y="60.2">39</text>
<text x="185.6" y="62.1">41</text>
<text x="185.6" y="63.9">43</text>
<text x="185.6" y="65.8">45</text>
<text x="197.6" y="60.2">40</text>
<text x="197.6" y="62.1">42</text>
<text x="197.6" y="63.9">44</text>
<text x="197.6" y="65.8">46</text>
<text x="209.4" y="69.6">GNDA_ADC</text>
<text x="66.6" y="73.4">DGND</text>
<text x="89.2" y="73.4">DGND</text>
<text x="171.1" y="73.4">DGND</text>
<text x="206.8" y="73.4">DGND</text>
<text x="50.8" y="88">VDD_3V3B</text>
<text x="252.9" y="93.1">VDD_3V3A</text>
<text x="218.5" y="97.8">1</text>
<text x="218.5" y="99.7">3</text>
<text x="233.3" y="97.8">4</text>
<text x="92.9" y="107.2">DGND</text>
<text x="233.3" y="103.4">2</text>
<text x="233.3" y="109.1">5</text>
<text x="256.4" y="112.8">DGND</text>
<text x="85" y="114.7">1</text>
<text x="85" y="116.6">2</text>
<text x="85" y="118.4">3</text>
<text x="109.3" y="114.7">9</text>
<text x="109.3" y="116.6">10</text>
<text x="109.3" y="118.4">11</text>
<text x="117.4" y="115.5">DGND</text>
<text x="158.7" y="117.3">VDD_3V3B</text>
<text x="85" y="120.3">4</text>
<text x="85" y="122.2">5</text>
<text x="85" y="124.1">6</text>
<text x="85" y="126">7</text>
<text x="109.3" y="120.3">12</text>
<text x="109.3" y="122.2">13</text>
<text x="109.3" y="124.1">14</text>
<text x="109.3" y="126">15</text>
<text x="85" y="127.8">8</text>
<text x="109.3" y="127.8">16</text>
<text x="75.2" y="135.4">DGND</text>
<text x="96.3" y="154.2">1</text>
<text x="160.2" y="154.2">1</text>
<text x="76" y="158.7">VDD_3V3B</text>
<text x="96.3" y="156">2</text>
<text x="96.3" y="157.9">3</text>
<text x="96.3" y="159.8">4</text>
<text x="136.2" y="158.7">VDD_3V3B</text>
<text x="160.2" y="156">2</text>
<text x="160.2" y="157.9">3</text>
<text x="160.2" y="159.8">4</text>
<text x="86.5" y="171.1">DGND</text>
<text x="146.7" y="171.1">DGND</text>
</g>
<g font-size="1.7" fill="#000080">
<text x="76" y="18.8">P8</text>
<text x="188.8" y="20.7">P9</text>
<text x="70.4" y="67.7">FEMALE HEADER 2x23</text>
<text x="183.1" y="69.6">FEMALE HEADER 2x23</text>
<text x="85.4" y="95.9">C153</text>
<text x="94.8" y="95.9">C154</text>
<text x="220.7" y="95.9">U7</text>
<text x="56.8" y="100.5" transform="rotate(-90 56.8 100.5)">R150</text>
<text x="60.6" y="100.5" transform="rotate(-90 60.6 100.5)">R151</text>
<text x="64.4" y="100.5" transform="rotate(-90 64.4 100.5)">R152</text>
<text x="68.1" y="100.5" transform="rotate(-90 68.1 100.5)">R153</text>
<text x="71.9" y="100.5" transform="rotate(-90 71.9 100.5)">R154</text>
<text x="75.6" y="100.5" transform="rotate(-90 75.6 100.5)">R155</text>
<text x="85.4" y="99.7">10uF,10V</text>
<text x="94.8" y="99.7">0.1uf,6.3V</text>
<text x="256.4" y="99.7">C152</text>
<text x="256.4" y="103.4">0.1uf,6.3V</text>
<text x="56.8" y="113.6" transform="rotate(-90 56.8 113.6)">10K,1%</text>
<text x="60.6" y="113.6" transform="rotate(-90 60.6 113.6)">10K,1%</text>
<text x="64.4" y="113.6" transform="rotate(-90 64.4 113.6)">10K,1%</text>
<text x="68.1" y="113.6" transform="rotate(-90 68.1 113.6)">10K,1%</text>
<text x="71.9" y="113.6" transform="rotate(-90 71.9 113.6)">10K,1%</text>
<text x="75.6" y="113.6" transform="rotate(-90 75.6 113.6)">10K,1%</text>
<text x="87.3" y="112.8">P10</text>
<text x="222.6" y="112.8">24LC32A</text>
<text x="239.5" y="111">R156</text>
<text x="245.2" y="111">10K,1%</text>
<text x="143.7" y="118.5">R157</text>
<text x="151.2" y="118.5">10K,1%</text>
<text x="237.6" y="117.7">TP4</text>
<text x="237.6" y="120">TESTPT1</text>
<text x="87.3" y="131.6">SCHA5B0200</text>
<text x="100.4" y="149.5">J4</text>
<text x="164.4" y="149.5">J5</text>
<text x="93.5" y="166.6">GroveHDR</text>
<text x="157.4" y="166.6">GroveHDR</text>
</g>
<g font-size="1.7" fill="#f00">
<text x="20.9" y="25.4">3,8</text>
<text x="20.9" y="27.3">3,8</text>
<text x="30.9" y="25.4">MMC1_DAT6</text>
<text x="30.9" y="27.3">MMC1_DAT2</text>
<text x="39.3" y="29.2">3</text>
<text x="47.8" y="29.2">TIMER4</text>
<text x="105.9" y="29.2">TIMER7</text>
<text x="119.1" y="25.4">MMC1_DAT7</text>
<text x="119.1" y="27.3">MMC1_DAT3</text>
<text x="119.6" y="29.2">3</text>
<text x="136.7" y="25.4">3,8</text>
<text x="136.7" y="27.3">3,8</text>
<text x="37.5" y="34.8">3</text>
<text x="39.3" y="32.9">3</text>
<text x="39.3" y="31.1">3</text>
<text x="45.9" y="34.8">EHRPWM2B</text>
<text x="47.8" y="32.9">GPIO1_13</text>
<text x="47.8" y="31.1">TIMER5</text>
<text x="105.9" y="34.8">GPIO0_26</text>
<text x="105.9" y="32.9">GPIO1_12</text>
<text x="105.9" y="31.1">TIMER6</text>
<text x="119.6" y="31.1">3</text>
<text x="121.5" y="34.8">3</text>
<text x="121.5" y="32.9">3</text>
<text x="152.1" y="34.8">3</text>
<text x="152.7" y="33.1">2</text>
<text x="160.6" y="34.8">UART4_RXD</text>
<text x="161.1" y="33.1">PWR_BUT</text>
<text x="229.9" y="32.9">SYS_RESETn</text>
<text x="229.9" y="34.8">GPIO1_28</text>
<text x="245.5" y="34.8">3</text>
<text x="248.6" y="32.9">3,9</text>
<text x="37.5" y="40.5">3</text>
<text x="39.3" y="38.6">3</text>
<text x="39.3" y="36.7">3</text>
<text x="45.9" y="40.5">EHRPWM2A</text>
<text x="47.8" y="38.6">GPIO0_27</text>
<text x="47.8" y="36.7">GPIO1_15</text>
<text x="105.9" y="36.7">GPIO1_14</text>
<text x="105.9" y="38.6">GPIO2_1</text>
<text x="119.2" y="40.3">MMC1_CMD</text>
<text x="120.5" y="38.6">3</text>
<text x="121.5" y="36.7">3</text>
<text x="136.5" y="40.3">3,8</text>
<text x="151.6" y="40.5">4,10</text>
<text x="152.1" y="36.7">3</text>
<text x="152.1" y="38.6">3</text>
<text x="160.6" y="36.7">UART4_TXD</text>
<text x="160.6" y="38.6">GPIO1_16</text>
<text x="162.4" y="40.5">I2C1_SCL</text>
<text x="229.9" y="40.5">I2C1_SDA</text>
<text x="229.9" y="36.7">EHRPWM1A</text>
<text x="229.9" y="38.6">EHRPWM1B</text>
<text x="245.7" y="40.5">4,10</text>
<text x="247.4" y="36.7">3</text>
<text x="247.4" y="38.6">3</text>
<text x="20.9" y="42.3">3,8</text>
<text x="20.9" y="44.2">3,8</text>
<text x="20.9" y="46.1">3,8</text>
<text x="30.9" y="42.3">MMC1_CLK</text>
<text x="30.9" y="44.2">MMC1_DAT4</text>
<text x="30.9" y="46.1">MMC1_DAT0</text>
<text x="106.1" y="45.9">GPIO1_29</text>
<text x="119.2" y="42.2">MMC1_DAT5</text>
<text x="119.2" y="44">MMC1_DAT1</text>
<text x="121.7" y="45.9">3</text>
<text x="136.9" y="42.2">3,8</text>
<text x="136.9" y="44">3,8</text>
<text x="149.7" y="44.2">4,10</text>
<text x="152.1" y="46.1">3</text>
<text x="154" y="42.3">4</text>
<text x="160.6" y="44.2">UART2_TXD</text>
<text x="160.6" y="46.1">GPIO1_17</text>
<text x="162.4" y="42.3">I2C2_SCL</text>
<text x="229.9" y="42.3">I2C2_SDA</text>
<text x="229.9" y="46.1">UART1_TXD</text>
<text x="229.9" y="44.2">UART2_RXD</text>
<text x="245.7" y="42.3">4</text>
<text x="247.2" y="46.1">4</text>
<text x="247.6" y="44.2">4,10</text>
<text x="26.6" y="51.7">4,6</text>
<text x="26.6" y="53.6">4,6</text>
<text x="28.1" y="48">4</text>
<text x="28.1" y="49.9">4</text>
<text x="36.5" y="48">LCD_VSYNC</text>
<text x="36.5" y="51.7">LCD_DATA14</text>
<text x="36.5" y="49.9">LCD_HSYNC</text>
<text x="36.5" y="53.6">LCD_DATA13</text>
<text x="113.4" y="48">LCD_PCLK</text>
<text x="113.4" y="51.7">LCD_DATA15</text>
<text x="113.4" y="49.9">LCD_DE</text>
<text x="113.4" y="53.6">LCD_DATA11</text>
<text x="129.8" y="49.9">4</text>
<text x="129.9" y="48">4</text>
<text x="129.9" y="51.7">4,6</text>
<text x="129.9" y="53.6">4,6</text>
<text x="152.1" y="53.6">4</text>
<text x="152.5" y="48">3,4</text>
<text x="154" y="51.4">4</text>
<text x="154" y="49.9">4</text>
<text x="160.6" y="53.6">SPI1_SCLK</text>
<text x="162.4" y="51.4">SPI1_D0</text>
<text x="162.4" y="48">GPIO3_21</text>
<text x="162.4" y="49.9">GPIO3_19</text>
<text x="229.9" y="51.7">SPI1_D1</text>
<text x="229.9" y="49.9">SPI1_CS0</text>
<text x="229.9" y="48">UART1_RXD</text>
<text x="244.4" y="51.7">4</text>
<text x="245.5" y="49.9">4</text>
<text x="247.6" y="48">4</text>
<text x="26.6" y="55.5">4,6</text>
<text x="26.6" y="57.4">4,6</text>
<text x="26.6" y="59.3">4,6</text>
<text x="36.5" y="55.5">LCD_DATA12</text>
<text x="36.5" y="57.4">LCD_DATA8</text>
<text x="36.5" y="59.3">LCD_DATA6</text>
<text x="113.4" y="59.3">LCD_DATA7</text>
<text x="113.4" y="57.4">LCD_DATA9</text>
<text x="113.4" y="55.5">LCD_DATA10</text>
<text x="129.9" y="55.5">4,6</text>
<text x="130.9" y="59.3">4,6</text>
<text x="130.9" y="57.4">4,6</text>
<text x="157.7" y="55.5">4</text>
<text x="157.7" y="57.4">4</text>
<text x="157.7" y="59.3">4</text>
<text x="166.2" y="55.5">AIN4</text>
<text x="166.2" y="57.4">AIN6</text>
<text x="166.2" y="59.3">AIN2</text>
<text x="229.9" y="57.4">AIN5</text>
<text x="229.9" y="59.3">AIN3</text>
<text x="241.4" y="57.4">4</text>
<text x="241.4" y="59.3">4</text>
<text x="26.6" y="61.1">4,6</text>
<text x="26.6" y="63">4,6</text>
<text x="26.6" y="64.9">4,6</text>
<text x="36.5" y="61.1">LCD_DATA4</text>
<text x="36.5" y="63">LCD_DATA2</text>
<text x="36.5" y="64.9">LCD_DATA0</text>
<text x="113.4" y="64.9">LCD_DATA1</text>
<text x="113.4" y="63">LCD_DATA3</text>
<text x="113.4" y="61.1">LCD_DATA5</text>
<text x="130.9" y="64.9">4,6</text>
<text x="130.9" y="63">4,6</text>
<text x="130.9" y="61.1">4,6</text>
<text x="152.1" y="63">3</text>
<text x="157.7" y="61.1">4</text>
<text x="160.6" y="63">CLKOUT2</text>
<text x="166.2" y="61.1">AIN0</text>
<text x="229.9" y="61.1">AIN1</text>
<text x="229.9" y="63">GPIO0_7</text>
<text x="241.4" y="61.1">4</text>
<text x="244.6" y="63">4</text>
<text x="188.2" y="100.6">2,4</text>
<text x="188.6" y="98.7">2,4</text>
<text x="198.2" y="100.6">I2C0_SDA</text>
<text x="198.6" y="98.7">I2C0_SCL</text>
<text x="240.1" y="109.1">WP</text>
<text x="25.1" y="115.7">3</text>
<text x="25.1" y="117.5">3</text>
<text x="25.8" y="119.4">3</text>
<text x="33.5" y="115.7">MMC0_DAT2</text>
<text x="33.5" y="117.5">MMC0_DAT3</text>
<text x="34.3" y="119.4">MMC0_CMD</text>
<text x="23.9" y="123.2">3</text>
<text x="32.4" y="123.2">MMC0_CLKO</text>
<text x="25.1" y="126.9">3</text>
<text x="25.1" y="128.8">3</text>
<text x="33.5" y="126.9">MMC0_DAT0</text>
<text x="33.5" y="128.8">MMC0_DAT1</text>
<text x="25.2" y="140.3">3,4</text>
<text x="35.2" y="140.3">MMC0_CD</text>
<text x="65.3" y="155.1">4,10</text>
<text x="76.2" y="155.1">I2C2_SCL</text>
<text x="123.4" y="155.1">4,10</text>
<text x="134.3" y="155.1">UART2_RXD</text>
<text x="65.1" y="157">4,10</text>
<text x="76" y="157">I2C2_SDA</text>
<text x="123.4" y="157">4,10</text>
<text x="134.3" y="157">UART2_TXD</text>
</g>
<g font-size="1.7" fill="#004080">
<text x="221.7" y="99">SCL</text>
<text x="221.7" y="100.8">SDA</text>
<text x="227.5" y="99">VCC</text>
<text x="227.6" y="104.6">VSS</text>
<text x="228.2" y="110.2">WP</text>
<text x="88.2" y="115.9">DAT2</text>
<text x="88.2" y="117.8">CD/DAT3</text>
<text x="88.2" y="119.6">CMD</text>
<text x="102.3" y="119.6">GND3</text>
<text x="103.3" y="115.9">GND</text>
<text x="104.6" y="117.8">CD</text>
<text x="88.2" y="121.5">VDD</text>
<text x="88.2" y="123.4">CLOCK</text>
<text x="88.2" y="125.3">VSS</text>
<text x="102.3" y="121.5">GND4</text>
<text x="102.3" y="123.4">GND5</text>
<text x="102.3" y="125.3">GND6</text>
<text x="88.2" y="127.2">DAT0</text>
<text x="88.2" y="129">DAT1</text>
<text x="102.3" y="127.2">GND7</text>
<text x="102.3" y="129">GND8</text>
</g>
<g font-size="1.4">
<text x="34.6" y="5.6">5</text>
<text x="91" y="5.6">4</text>
<text x="147.4" y="5.6">3</text>
<text x="203.8" y="5.6">2</text>
<text x="260.2" y="5.6">1</text>
<text x="5.1" y="29.6">D</text>
<text x="288.9" y="29.6">D</text>
<text x="5.1" y="74.3">C</text>
<text x="288.9" y="74.3">C</text>
<text x="5.1" y="118.9">B</text>
<text x="288.9" y="118.9">B</text>
<text x="5.1" y="163.5">A</text>
<text x="288.9" y="163.5">A</text>
<text x="34.6" y="186.1">5</text>
<text x="91" y="186.1">4</text>
<text x="147.4" y="186.1">3</text>
<text x="203.8" y="186.1">2</text>
<text x="260.2" y="186.1">1</text>
</g>
</svg>
